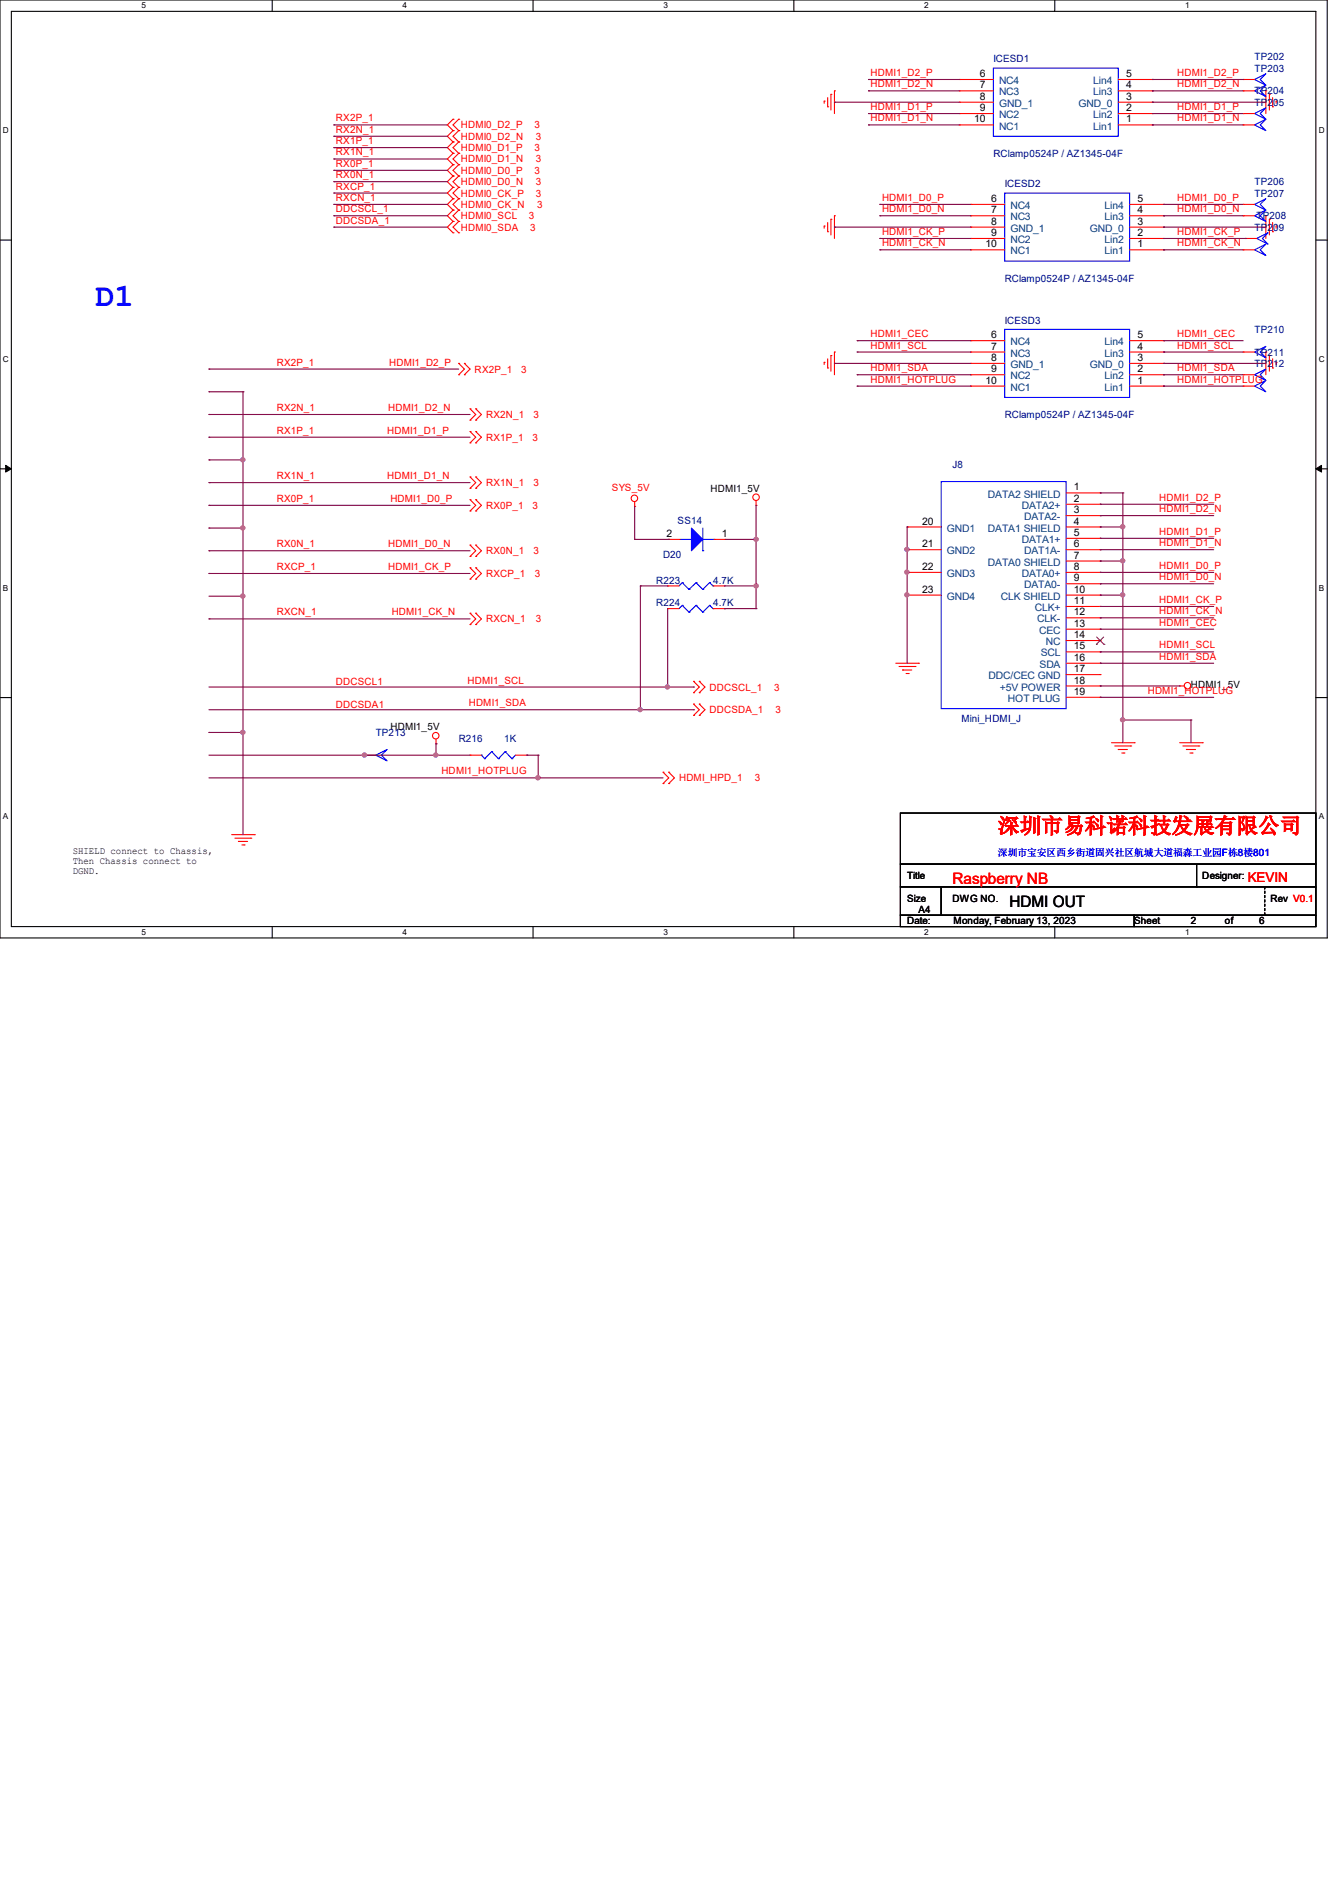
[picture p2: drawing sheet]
<svg xmlns="http://www.w3.org/2000/svg" width="210mm" height="297mm" viewBox="0 0 210 297" stroke-linecap="round" stroke-linejoin="round" font-family="sans-serif">
<path d="M0 0h207.9v146.9h-207.9zM1.8 1.8h204.3v143.3h-204.3z" fill="none" stroke="#000" stroke-width=".17"/>
<g fill="#fff">
<path d="M22.2 .2h.7v1.4h-.7z"/>
<path d="M22.2 145.2h.7v1.4h-.7z"/>
</g>
<path d="M42.6 0v1.8M42.6 145.1v1.8" fill="none" stroke="#000" stroke-width=".17"/>
<g fill="#fff">
<path d="M63 .2h.7v1.4h-.7z"/>
<path d="M63 145.2h.7v1.4h-.7z"/>
</g>
<path d="M83.5 0v1.8M83.5 145.1v1.8" fill="none" stroke="#000" stroke-width=".17"/>
<g fill="#fff">
<path d="M103.9 .2h.7v1.4h-.7z"/>
<path d="M103.9 145.2h.7v1.4h-.7z"/>
</g>
<path d="M124.3 0v1.8M124.3 145.1v1.8" fill="none" stroke="#000" stroke-width=".17"/>
<g fill="#fff">
<path d="M144.7 .2h.7v1.4h-.7z"/>
<path d="M144.7 145.2h.7v1.4h-.7z"/>
</g>
<path d="M165.2 0v1.8M165.2 145.1v1.8" fill="none" stroke="#000" stroke-width=".17"/>
<g fill="#fff">
<path d="M185.6 .2h.7v1.4h-.7z"/>
<path d="M185.6 145.2h.7v1.4h-.7z"/>
<path d="M.5 19.7h.9v1.4h-.9z"/>
<path d="M206.5 19.7h.9v1.4h-.9z"/>
<path d="M.5 55.5h.9v1.4h-.9z"/>
<path d="M206.5 55.5h.9v1.4h-.9z"/>
</g>
<path d="M0 37.6h1.8M206.1 37.6h1.8" fill="none" stroke="#000" stroke-width=".17"/>
<g fill="#fff">
<path d="M.5 91.3h.8v1.4h-.8z"/>
<path d="M206.5 91.3h.8v1.4h-.8z"/>
</g>
<path d="M0 73.4h1.8M206.1 73.4h1.8" fill="none" stroke="#000" stroke-width=".17"/>
<path d="M.9 72.9l.9 .5-.9 .5zM206.1 73.4l.9-.5v1z" fill="#000" stroke="#000" stroke-width=".16"/>
<g fill="#fff">
<path d="M.5 127.1h.8v1.4h-.8z"/>
<path d="M206.5 127.1h.8v1.4h-.8z"/>
</g>
<path d="M0 109.2h1.8M206.1 109.2h1.8M141 127.3h65.1v8h-65.1zM141 135.3h65.1v3.6h-65.1zM141 138.9h6.4v4.4h-6.4zM147.4 138.9h58.7v4.4h-58.7zM187.4 138.9h.1M187.4 135.3v3.6M141 143.3h36.6v1.8h-36.6zM177.6 143.3h28.5v1.8h-28.5z" fill="none" stroke="#000" stroke-width=".17"/>
<g fill="none" stroke="#f00" stroke-width=".17">
<path d="M71 18.7h.1M71 18.7l-.9 .9 .9 .8M71.8 18.7h.1M71.8 18.7l-.8 .9 .8 .8M129.1 15.8h.1M129.1 15.8v.4M129.6 16.7h.1M129.6 15.3v1.4M130.1 14.8h.1M130.1 14.8v2.4M130.7 14.2h.1M130.7 14.2v3.6"/>
<path d="M150.2 14.2h.1M150.2 19.6h.1M150.2 17.8h.1M150.2 16h.1M150.2 12.4h.1M150.2 12.4h5.4M150.2 14.2h5.4M150.2 19.6h5.4M150.2 17.8h5.4M150.2 16h5.4M175.1 12.4h5.4M175.1 14.2h5.4"/>
<path d="M175.1 19.6h5.4M175.1 17.8h5.4M175.1 16h5.4M180.5 19.6h.1M180.5 17.8h.1M180.5 16h.1M180.5 14.2h.1M180.5 12.4h.1M194.7 12.4h.1M194.7 14.2h.1M194.7 17.8h.1M194.7 19.6h.1"/>
<path d="M194.7 12.4h1.8M194.7 14.2h1.8M194.7 19.6h1.8M194.7 17.8h1.8M198.2 14.2h.1M198.2 14.2v3.6M198.8 14.8h.1M198.8 14.8v2.4M199.3 16.7h.1M199.3 15.3v1.4M199.9 15.8h.1M199.9 15.8v.4"/>
<path d="M71 20.4h.1M71 22.2h.1M71 24h.1M71 25.8h.1M71 27.6h.1M71 29.3h.1M71 31.1h.1M71 32.9h.1M71 34.7h.1M71 36.4h.1M71 20.4l-.9 .9 .9 .9M71 22.2l-.9 .9 .9 .9"/>
<path d="M71 24l-.9 .9 .9 .9M71 25.8l-.9 .9 .9 .9M71 27.6l-.9 .8 .9 .9M71 29.3l-.9 .9 .9 .9M71 31.1l-.9 .9 .9 .9M71 32.9l-.9 .9 .9 .9M71 34.7l-.9 .9 .9 .8M71.8 20.4h.1M71.8 22.2h.1M71.8 24h.1M71.8 25.8h.1M71.8 27.6h.1"/>
<path d="M71.8 29.3h.1M71.8 31.1h.1M71.8 32.9h.1M71.8 34.7h.1M71.8 36.4h.1M71.8 20.4l-.8 .9 .8 .9M71.8 22.2l-.8 .9 .8 .9M71.8 24l-.8 .9 .8 .9M71.8 25.8l-.8 .9 .8 .9M71.8 27.6l-.8 .8 .8 .9M71.8 29.3l-.8 .9 .8 .9M71.8 31.1l-.8 .9 .8 .9"/>
<path d="M71.8 32.9l-.8 .9 .8 .9M71.8 34.7l-.8 .9 .8 .8M129.1 35.4h.1M129.1 35.4v.3M129.6 36.3h.1M129.6 34.8v1.5M130.1 34.3h.1M130.1 34.3v2.5M130.7 33.8h.1M130.7 33.8v3.5M152 33.8h.1M152 39.1h.1"/>
<path d="M152 37.3h.1M152 35.6h.1M152 32h.1M152 39.1h5.4M152 37.3h5.4M152 35.6h5.4M152 33.8h5.4M152 32h5.4M176.9 39.1h5.3M176.9 37.3h5.3M176.9 35.6h5.3M176.9 33.8h5.3"/>
<path d="M176.9 32h5.3M182.2 39.1h.1M182.2 37.3h.1M182.2 35.6h.1M182.2 33.8h.1M182.2 32h.1M194.7 39.1h.1M194.7 32h.1M194.7 33.8h.1M194.7 39.1h1.8M194.7 33.8h1.8M194.7 32h1.8"/>
<path d="M195 37.3h.1M195 37.3h1.8M198.2 33.8h.1M198.2 33.8v3.5M198.8 34.3h.1M198.8 34.3v2.5M199.3 36.3h.1M199.3 34.8v1.5M199.9 35.4h.1M199.9 35.4v.3M71.8 58.7h.1M71.8 56.9h.1"/>
<path d="M71.8 56.9l.9 .9-.9 .9M72.7 58.7h.1M72.7 56.9h.1M72.7 56.9l.9 .9-.9 .9M129.1 56.7h.1M129.1 56.7v.4M129.6 57.6h.1M129.6 56.2v1.4M130.1 55.7h.1M130.1 55.7v2.4M130.7 55.1h.1M130.7 55.1v3.6"/>
<path d="M152 55.1h.1M152 58.7h.1M152 56.9h.1M152 53.3h.1M152 55.1h5.4M152 58.7h5.4M152 56.9h5.4M152 53.3h5.4M176.9 55.1h5.3M176.9 58.7h5.3M176.9 56.9h5.3M176.9 53.3h5.3"/>
<path d="M182.2 58.7h.1M182.2 56.9h.1M182.2 55.1h.1M182.2 53.3h.1M194.7 55.1h.1M194.7 58.7h.1M194.7 55.1h1.8M194.7 58.7h1.8M198.2 55.1h.1M198.2 55.1v3.6M198.8 55.7h.1M198.8 55.7v2.4"/>
<path d="M199.3 57.6h.1M199.3 56.2v1.4M199.9 56.7h.1M199.9 56.7v.4M73.6 65.8h.1M73.6 64h.1M73.6 78.2h.1M73.6 69.3h.1M73.6 67.6h.1M73.6 76.5h.1M73.6 74.7h.1M73.6 64l.9 .9-.9 .9"/>
<path d="M73.6 78.2l.9 .9-.9 .9M73.6 67.6l.9 .9-.9 .8M73.6 74.7l.9 .9-.9 .9M74.5 65.8h.1M74.5 64h.1M74.5 78.2h.1M74.5 69.3h.1M74.5 67.6h.1M74.5 76.5h.1M74.5 74.7h.1M74.5 64l.9 .9-.9 .9M74.5 78.2l.9 .9-.9 .9"/>
<path d="M74.5 67.6l.9 .9-.9 .8M74.5 74.7l.9 .9-.9 .9M99.4 79.3h.1M99.4 78.6v.7M118.4 79.1h.1M118.4 78.4v.7M152 60.5h.1M152 60.5h5.4M167 79h5.3M167 77.2h5.3M172.3 79h.1M172.3 77.2h.1"/>
<path d="M176.9 60.5h5.3M182.2 60.5h.1M194.7 60.5h.1M194.7 60.5h1.8M73.6 80h.1M73.6 87.1h.1M73.6 85.3h.1M73.6 97.8h.1M73.6 96h.1M73.6 90.7h.1M73.6 88.9h.1M73.6 85.3l.9 .9-.9 .9"/>
<path d="M73.6 96l.9 .9-.9 .9M73.6 88.9l.9 .9-.9 .9M74.5 80h.1M74.5 87.1h.1M74.5 85.3h.1M74.5 97.8h.1M74.5 96h.1M74.5 90.7h.1M74.5 88.9h.1M74.5 85.3l.9 .9-.9 .9M74.5 96l.9 .9-.9 .9M74.5 88.9l.9 .9-.9 .9"/>
<path d="M104.6 91.7h.1M104.6 95.3h.1M104.6 91.7h1.7M104.6 95.3h1.7M104.7 84.5h.1M104.7 84.5h1.8M111.7 91.7h1.8M111.7 95.3h1.8M111.8 84.5h1.8M113.5 91.7h.1M113.5 95.3h.1M113.6 84.5h.1"/>
<path d="M142.1 82.5h.1M142.1 86.1h.1M142.1 89.6h.1M142.1 93.2h.1M142.1 82.5h5.3M142.1 86.1h5.3M142.1 89.6h5.3M142.1 93.2h5.3M167 80.7h5.3M167 84.3h5.3M167 82.5h5.3M167 86.1h5.3"/>
<path d="M167 89.6h5.3M167 87.8h5.3M167 91.4h5.3M167 95h5.3M167 93.2h5.3M167 96.7h5.3M167 98.5h5.3M172.3 80.7h.1M172.3 84.3h.1M172.3 82.5h.1M172.3 86.1h.1M172.3 89.6h.1"/>
<path d="M172.3 87.8h.1M172.3 91.4h.1M172.3 95h.1M172.3 93.2h.1M172.3 96.7h.1M172.3 98.5h.1M57.1 118.2h.1M57.1 118.2h1.7M68.3 116.5h.1M68.3 115.7v.8M73.6 118.2h.1M73.6 118.2h1.8"/>
<path d="M80.7 118.2h1.8M82.5 118.2h.1M108.6 112h.1M108.6 110.2h.1M108.6 108.5h.1M108.6 106.7h.1M108.6 110.2l.9 .9-.9 .9M108.6 106.7l.9 .9-.9 .9M109.5 112h.1M109.5 110.2h.1M109.5 108.5h.1M109.5 106.7h.1"/>
<path d="M109.5 110.2l.9 .9-.9 .9M109.5 106.7l.9 .9-.9 .9M140.3 103.8h3.5M140.8 104.4h2.5M141.4 104.9h.1M141.4 104.9h1.4M141.9 105.5h.3M142.2 105.5h.1M143.3 104.4h.1M143.8 103.8h.1M167 103.8h5.3M167 107.4h5.3"/>
<path d="M167 100.3h5.3M167 102.1h5.3M167 105.6h5.3M167 109.2h5.3M172.3 100.3h.1M172.3 102.1h.1M172.3 103.8h.1M172.3 105.6h.1M172.3 107.4h.1M172.3 109.2h.1M174.1 116.3h3.5M174.6 116.8h2.5"/>
<path d="M175.1 117.3h.1M175.1 117.3h1.5M175.7 117.9h.3M176 117.9h.1M177.1 116.8h.1M177.6 116.3h.1M184.7 107.4h.1M184.7 116.3h3.6M184.7 107.4h.8M185.3 116.8h2.4M185.8 117.3h.1M185.8 117.3h1.4"/>
<path d="M186.4 117.9h.3M186.7 117.9h.1M187.7 116.8h.1M188.3 116.3h.1M36.3 130.7h3.5M36.8 131.2h2.5M37.3 131.7h.1M37.3 131.7h1.5M37.9 132.3h.3M38.2 132.3h.1M39.3 131.2h.1M39.8 130.7h.1"/>
<path d="M103.8 122.7h.1M103.8 120.9h.1M103.8 120.9l.9 .9-.9 .9M104.7 122.7h.1M104.7 120.9h.1M104.7 120.9l.9 .9-.9 .9"/>
<circle cx="99.4" cy="78" r=".51"/>
<circle cx="118.4" cy="77.9" r=".51"/>
<circle cx="68.2" cy="115.2" r=".51"/>
<circle cx="186" cy="107.4" r=".51"/>
</g>
<path d="M198.1 138.9v4.4M198.1 143.3h.1" fill="none" stroke="#000" stroke-width=".17" stroke-dasharray=".3"/>
<g fill="none" stroke="#00f" stroke-width=".17">
<path d="M155.6 10.7h19.5v10.6h-19.5zM196.5 12.4l1.7-.8-.8 .8 .8 .9zM196.5 14.2l1.7-.9-.8 .9 .8 .9zM196.5 17.8l1.7-.9-.8 .9 .8 .9zM196.5 19.6l1.7-.9-.8 .9 .8 .8zM157.4 30.2h19.5v10.7h-19.5zM196.5 39.1l1.7-.9-.8 .9 .8 .9zM196.5 32l1.7-.9-.8 .9 .8 .9zM196.5 33.8l1.7-.9-.8 .9 .8 .9zM196.8 37.3l1.8-.9-.9 .9 .9 .9zM157.4 51.6h19.5v10.6h-19.5zM196.5 55.1l1.7-.9-.8 .9 .8 .9z"/>
<path d="M196.5 58.7l1.7-.9-.8 .9 .8 .9zM147.4 75.4h19.6v35.6h-19.6zM196.5 60.5l1.7-.9-.8 .9 .8 .8zM106.5 84.5h1.8M106.8 91.2h.1M106.8 94.8h.1M106.8 91.2l-.5 .5M106.8 91.2l1.1 1.1M106.8 94.8l-.5 .5M106.8 94.8l1.1 1M107.9 92.3h.1M107.9 95.8h.1"/>
<path d="M108.3 84.5h.1M109 91.2h.1M109 94.8h.1M109 91.2l-1.1 1.1M109 91.2l1.1 1.1M109 94.8l-1.1 1M109 94.8l1.1 1M110.1 92.3h.1M110.1 95.8h.1M110.1 86.2h.1M110.1 82.7v3.5M110.1 84.5h1.7"/>
<path d="M111.1 91.2h.1M111.1 94.8h.1M111.1 91.2l-1 1.1M111.1 91.2l.6 .5M111.1 94.8l-1 1M111.1 94.8l.6 .5M111.7 91.7h.1M111.7 95.3h.1M111.8 84.5h.1M58.8 118.2l1.8-.9-.9 .9 .9 .9zM75.4 118.2h.1M75.4 118.2l.5 .6"/>
<path d="M75.9 118.8h.1M77 117.7h.1M77 117.7l1.1 1.1M77 117.7l-1.1 1.1M78.1 118.8h.1M79.1 117.7h.1M79.1 117.7l1.1 1.1M79.1 117.7l-1 1.1M80.2 118.8h.1M80.7 118.2l-.5 .6"/>
</g>
<path d="M171.7 99.7l1.2 1.2M172.8 99.7l-1.1 1.2M171.7 100.9h.1M172.9 100.9h.1" fill="none" stroke="#804000" stroke-width=".16"/>
<path d="M108.3 82.7l1.8 1.8-1.8 1.7z" fill="#00f" stroke="#00f" stroke-width=".17"/>
<g fill="none" stroke="#800040" stroke-width=".17">
<path d="M52.3 19.6h.1M52.3 19.6h17.8M130.7 16h.1M130.7 16h19.5M136 14.2h.1M136 12.4h.1M136 19.6h.1M136 17.8h.1M136 14.2h14.2M136 12.4h14.2M136 19.6h14.2M136 17.8h14.2"/>
<path d="M180.5 14.2h.1M180.5 12.4h.1M180.5 16h.1M180.5 17.8h.1M180.5 19.6h.1M180.5 14.2h14.2M180.5 12.4h14.2M180.5 19.6h14.2M180.5 17.8h14.2M180.5 16h17.7M52.3 21.3h.1M52.3 23.1h.1"/>
<path d="M52.3 24.9h.1M52.3 26.7h.1M52.3 28.4h.1M52.3 30.2h.1M52.3 32h.1M52.3 33.8h.1M52.3 35.6h.1M52.3 33.8h17.8M52.3 32h17.8M52.3 35.6h17.8M52.3 21.3h17.8M52.3 23.1h17.8"/>
<path d="M52.3 24.9h17.8M52.3 26.7h17.8M52.3 28.4h17.8M52.3 30.2h17.8M130.7 35.6h.1M130.7 35.6h21.3M137.8 37.3h.1M137.8 39.1h.1M137.8 33.8h.1M137.8 32h.1M137.8 37.3h14.2M137.8 39.1h14.2"/>
<path d="M137.8 33.8h14.2M137.8 32h14.2M182.2 39.1h.1M182.2 33.8h.1M182.2 32h.1M182.2 35.6h.1M182.2 37.3h12.8M182.2 39.1h12.5M182.2 33.8h12.5M182.2 32h12.5M182.2 35.6h16M195 37.3h.1"/>
<path d="M32.7 57.8h.1M32.7 57.8h39.1M130.7 56.9h.1M130.7 56.9h21.3M134.2 55.1h.1M134.2 53.3h.1M134.2 58.7h.1M134.2 55.1h17.8M134.2 53.3h17.8M134.2 58.7h17.8M182.2 55.1h.1M182.2 53.3h.1"/>
<path d="M182.2 58.7h.1M182.2 56.9h.1M182.2 55.1h12.5M182.2 53.3h12.5M182.2 58.7h12.5M182.2 56.9h16M32.7 61.3h.1M32.7 64.9h.1M32.7 68.5h.1M32.7 72h.1M32.7 75.6h.1M32.7 79.1h.1"/>
<path d="M32.7 61.3h5.4M32.7 64.9h40.9M32.7 68.5h40.9M32.7 72h5.4M32.7 75.6h40.9M32.7 79.1h40.9M38.1 61.3h.1M38.1 72h.1M38.1 61.3v69.4M99.4 79.3v5.2M118.4 79.1v16.2M134.2 60.5h.1"/>
<path d="M134.2 60.5h17.8M172.3 77.2h.1M172.3 79h.1M172.3 77.2h3.6M172.3 79h17.8M175.9 77.2h.1M175.9 77.2v39.1M182.2 60.5h.1M182.2 60.5h12.5M32.7 89.8h.1M32.7 86.2h.1M32.7 96.9h.1"/>
<path d="M32.7 82.7h.1M32.7 89.8h40.9M32.7 86.2h40.9M32.7 96.9h40.9M32.7 82.7h5.4M32.7 93.3h5.4M38.1 93.3h.1M99.4 84.5h.1M99.4 84.5h5.3M100.3 91.7h.1M100.3 91.7h4.3M100.3 91.7v19.4"/>
<path d="M104.6 95.3v12.3M104.7 84.5h.1M113.5 95.3h.1M113.5 95.3h4.9M113.5 91.7h4.9M113.6 84.5h4.8M118.4 84.5h.1M118.4 91.7h.1M118.4 95.3h.1M142.1 82.5h.1M142.1 86.1h.1M142.1 89.6h.1"/>
<path d="M142.1 93.2h.1M142.1 82.5v21.3M172.3 80.7h.1M172.3 82.5h.1M172.3 84.3h.1M172.3 86.1h.1M172.3 87.8h.1M172.3 89.6h.1M172.3 91.4h.1M172.3 93.2h.1M172.3 95h.1M172.3 96.7h.1"/>
<path d="M172.3 98.5h.1M172.3 80.7h17.8M172.3 82.5h3.6M172.3 84.3h17.8M172.3 86.1h17.8M172.3 87.8h3.6M172.3 89.6h17.8M172.3 91.4h17.8M172.3 93.2h3.6M172.3 95h17.8M172.3 96.7h17.8M172.3 98.5h17.8"/>
<path d="M175.9 82.5h.1M175.9 87.8h.1M175.9 93.2h.1M32.7 114.7h.1M32.7 118.2h40.9M32.7 107.6h75.9M32.7 111.1h75.9M32.7 114.7h5.4M38.1 114.7h.1M57.1 118.2h.1M68.3 116.5h.1M68.3 118.2h.1"/>
<path d="M68.3 116.5v1.7M82.5 118.2h.1M82.5 118.2h1.8M84.3 118.2h.1M84.3 118.2v3.6M100.3 111.1h.1M104.6 107.6h.1M108.6 107.6h.1M108.6 111.1h.1M172.3 102.1h.1M172.3 103.8h.1M172.3 107.4h.1"/>
<path d="M172.3 109.2h.1M172.3 102.1h17.8M172.3 103.8h17.8M172.3 107.4h12.4M172.3 109.2h17.8M175.9 112.7h.1M175.9 112.7h10.6M186.5 112.7h.1M186.5 112.7v3.6M32.7 121.8h71.1M84.3 121.8h.1"/>
</g>
<g fill="#f0f" stroke="#f0f" stroke-width=".17">
<circle cx="57.1" cy="118.2" r=".33"/>
<circle cx="84.3" cy="121.8" r=".33"/>
<circle cx="38" cy="82.7" r=".33"/>
<circle cx="38" cy="72" r=".33"/>
<circle cx="38" cy="93.3" r=".33"/>
<circle cx="38" cy="114.7" r=".33"/>
<circle cx="118.4" cy="91.7" r=".33"/>
<circle cx="104.5" cy="107.5" r=".33"/>
<circle cx="100.3" cy="111.1" r=".33"/>
<circle cx="118.4" cy="84.4" r=".33"/>
<circle cx="68.3" cy="118.2" r=".33"/>
<circle cx="175.8" cy="82.5" r=".33"/>
<circle cx="142" cy="86" r=".33"/>
<circle cx="175.8" cy="87.8" r=".33"/>
<circle cx="142" cy="89.6" r=".33"/>
<circle cx="142" cy="93.1" r=".33"/>
<circle cx="175.8" cy="112.7" r=".33"/>
<circle cx="175.8" cy="93.1" r=".33"/>
</g>
<text font-size="5.1" fill="#00f" x="14.9" y="47.8">D1</text>
<text font-size="3.3" fill="#f00" x="156.3" y="130.4">深圳市易科诺科技发展有限公司</text>
<text font-size="2.5" fill="#f00" x="149.2" y="138.4">Raspberry NB</text>
<text font-size="2.5" x="158.1" y="142">HDMI OUT</text>
<text font-size="2.1" fill="#f00" x="195.4" y="138.1">KEVIN</text>
<g font-size="1.6" fill="#f00">
<text x="136.4" y="11.9">HDMI1_D2_P</text>
<text x="184.4" y="11.9">HDMI1_D2_P</text>
<text x="136.4" y="13.7">HDMI1_D2_N</text>
<text x="136.4" y="17.2">HDMI1_D1_P</text>
<text x="184.4" y="13.7">HDMI1_D2_N</text>
<text x="184.4" y="17.2">HDMI1_D1_P</text>
<text x="52.6" y="19">RX2P_1</text>
<text x="52.6" y="20.8">RX2N_1</text>
<text x="52.6" y="22.6">RX1P_1</text>
<text x="72.2" y="20.1">HDMI0_D2_P</text>
<text x="72.2" y="21.9">HDMI0_D2_N</text>
<text x="72.2" y="23.7">HDMI0_D1_P</text>
<text x="83.7" y="20.1">3</text>
<text x="83.7" y="23.7">3</text>
<text x="83.9" y="21.9">3</text>
<text x="136.4" y="19">HDMI1_D1_N</text>
<text x="184.4" y="19">HDMI1_D1_N</text>
<text x="52.6" y="24.3">RX1N_1</text>
<text x="52.6" y="26.1">RX0P_1</text>
<text x="52.6" y="27.9">RX0N_1</text>
<text x="52.6" y="29.7">RXCP_1</text>
<text x="72.2" y="25.4">HDMI0_D1_N</text>
<text x="72.2" y="27.2">HDMI0_D0_P</text>
<text x="72.2" y="29">HDMI0_D0_N</text>
<text x="83.7" y="27.2">3</text>
<text x="83.9" y="25.4">3</text>
<text x="83.9" y="29">3</text>
<text x="52.6" y="31.5">RXCN_1</text>
<text x="52.6" y="33.2">DDCSCL_1</text>
<text x="52.6" y="35">DDCSDA_1</text>
<text x="72.2" y="30.8">HDMI0_CK_P</text>
<text x="72.2" y="32.6">HDMI0_CK_N</text>
<text x="72.2" y="34.3">HDMI0_SCL</text>
<text x="82.8" y="34.3">3</text>
<text x="83.9" y="30.8">3</text>
<text x="84.1" y="32.6">3</text>
<text x="138.1" y="33.2">HDMI1_D0_N</text>
<text x="138.1" y="31.5">HDMI1_D0_P</text>
<text x="184.4" y="33.2">HDMI1_D0_N</text>
<text x="184.4" y="31.5">HDMI1_D0_P</text>
<text x="72.2" y="36.1">HDMI0_SDA</text>
<text x="83" y="36.1">3</text>
<text x="138.1" y="36.8">HDMI1_CK_P</text>
<text x="138.1" y="38.6">HDMI1_CK_N</text>
<text x="184.4" y="38.6">HDMI1_CK_N</text>
<text x="184.4" y="36.8">HDMI1_CK_P</text>
<text x="136.4" y="52.8">HDMI1_CEC</text>
<text x="184.4" y="52.8">HDMI1_CEC</text>
<text x="43.3" y="57.2">RX2P_1</text>
<text x="61" y="57.2">HDMI1_D2_P</text>
<text x="74.3" y="58.3">RX2P_1</text>
<text x="81.6" y="58.3">3</text>
<text x="136.4" y="59.9">HDMI1_HOTPLUG</text>
<text x="136.4" y="54.6">HDMI1_SCL</text>
<text x="136.4" y="58.1">HDMI1_SDA</text>
<text x="184.4" y="59.9">HDMI1_HOTPLUG</text>
<text x="184.4" y="54.6">HDMI1_SCL</text>
<text x="184.4" y="58.1">HDMI1_SDA</text>
<text x="43.3" y="64.3">RX2N_1</text>
<text x="60.8" y="64.3">HDMI1_D2_N</text>
<text x="76.1" y="65.4">RX2N_1</text>
<text x="83.6" y="65.4">3</text>
<text x="43.3" y="67.9">RX1P_1</text>
<text x="60.6" y="67.9">HDMI1_D1_P</text>
<text x="76.1" y="69">RX1P_1</text>
<text x="83.4" y="69">3</text>
<text x="43.3" y="75">RX1N_1</text>
<text x="60.6" y="75">HDMI1_D1_N</text>
<text x="76.1" y="76.1">RX1N_1</text>
<text x="83.6" y="76.1">3</text>
<text x="95.8" y="76.8">SYS_5V</text>
<text x="43.3" y="78.6">RX0P_1</text>
<text x="61.1" y="78.6">HDMI1_D0_P</text>
<text x="76.1" y="79.7">RX0P_1</text>
<text x="83.4" y="79.7">3</text>
<text x="181.5" y="78.4">HDMI1_D2_P</text>
<text x="181.5" y="80.2">HDMI1_D2_N</text>
<text x="181.5" y="83.7">HDMI1_D1_P</text>
<text x="43.3" y="89.2">RXCP_1</text>
<text x="43.3" y="85.7">RX0N_1</text>
<text x="60.8" y="89.2">HDMI1_CK_P</text>
<text x="60.8" y="85.7">HDMI1_D0_N</text>
<text x="76.1" y="86.8">RX0N_1</text>
<text x="83.6" y="86.8">3</text>
<text x="181.5" y="85.5">HDMI1_D1_N</text>
<text x="181.5" y="89.1">HDMI1_D0_P</text>
<text x="76.1" y="90.3">RXCP_1</text>
<text x="83.7" y="90.3">3</text>
<text x="181.5" y="90.8">HDMI1_D0_N</text>
<text x="181.5" y="94.4">HDMI1_CK_P</text>
<text x="43.3" y="96.3">RXCN_1</text>
<text x="61.3" y="96.3">HDMI1_CK_N</text>
<text x="76.1" y="97.4">RXCN_1</text>
<text x="83.9" y="97.4">3</text>
<text x="181.5" y="96.2">HDMI1_CK_N</text>
<text x="181.5" y="98">HDMI1_CEC</text>
<text x="181.5" y="101.5">HDMI1_SCL</text>
<text x="52.6" y="107.2">DDCSCL1</text>
<text x="73.2" y="107">HDMI1_SCL</text>
<text x="181.5" y="103.3">HDMI1_SDA</text>
<text x="52.6" y="110.8">DDCSDA1</text>
<text x="73.4" y="110.6">HDMI1_SDA</text>
<text x="111.1" y="111.7">DDCSDA_1</text>
<text x="111.1" y="108.1">DDCSCL_1</text>
<text x="121.2" y="108.1">3</text>
<text x="121.5" y="111.7">3</text>
<text x="179.7" y="108.6">HDMI1_HOTPLUG</text>
<text x="69.1" y="121.2">HDMI1_HOTPLUG</text>
<text x="106.3" y="122.3">HDMI_HPD_1</text>
<text x="118.2" y="122.3">3</text>
</g>
<g font-size="1.6" fill="#000080">
<text x="155.6" y="9.8">ICESD1</text>
<text x="196.5" y="9.4">TP202</text>
<text x="196.5" y="11.2">TP203</text>
<text x="196.5" y="14.8">TP204</text>
<text x="196.5" y="16.6">TP205</text>
<text x="155.6" y="24.6">RClamp0524P / AZ1345-04F</text>
<text x="157.4" y="29.3">ICESD2</text>
<text x="196.5" y="29">TP206</text>
<text x="196.5" y="30.8">TP207</text>
<text x="196.8" y="34.3">TP208</text>
<text x="196.5" y="36.1">TP209</text>
<text x="157.4" y="44.1">RClamp0524P / AZ1345-04F</text>
<text x="157.4" y="50.7">ICESD3</text>
<text x="196.5" y="52.1">TP210</text>
<text x="196.5" y="55.7">TP211</text>
<text x="196.5" y="57.4">TP212</text>
<text x="157.4" y="65.4">RClamp0524P / AZ1345-04F</text>
<text x="149.2" y="73.3">J8</text>
<text x="106.1" y="82">SS14</text>
<text x="103.8" y="87.3">D20</text>
<text x="102.8" y="91.4">R223</text>
<text x="102.8" y="95">R224</text>
<text x="111.7" y="91.4">4.7K</text>
<text x="111.7" y="95">4.7K</text>
<text x="150.6" y="113.1">Mini_HDMI_J</text>
<text x="58.8" y="115.2">TP213</text>
<text x="71.8" y="116.1">R216</text>
<text x="78.9" y="116.1">1K</text>
</g>
<g font-size="1.6">
<text x="153.5" y="13.8">7</text>
<text x="153.5" y="17.4">9</text>
<text x="153.5" y="15.6">8</text>
<text x="153.5" y="12.1">6</text>
<text x="176.4" y="17.4">2</text>
<text x="176.4" y="15.6">3</text>
<text x="176.4" y="13.8">4</text>
<text x="176.4" y="12.1">5</text>
<text x="152.6" y="19.2">10</text>
<text x="176.4" y="19.2">1</text>
<text x="155.2" y="33.4">7</text>
<text x="155.2" y="35.2">8</text>
<text x="155.2" y="31.6">6</text>
<text x="178.1" y="35.2">3</text>
<text x="178.1" y="33.4">4</text>
<text x="178.1" y="31.6">5</text>
<text x="154.3" y="38.7">10</text>
<text x="155.2" y="37">9</text>
<text x="178.1" y="38.7">1</text>
<text x="178.1" y="37">2</text>
<text x="155.2" y="53">6</text>
<text x="178.1" y="53">5</text>
<text x="155.2" y="54.7">7</text>
<text x="155.2" y="58.3">9</text>
<text x="155.2" y="56.5">8</text>
<text x="178.1" y="58.3">2</text>
<text x="178.1" y="56.5">3</text>
<text x="178.1" y="54.7">4</text>
<text x="154.3" y="60.1">10</text>
<text x="178.1" y="60.1">1</text>
<text x="111.3" y="77">HDMI1_5V</text>
<text x="168.2" y="76.8">1</text>
<text x="144.4" y="82.1">20</text>
<text x="168.2" y="78.6">2</text>
<text x="168.2" y="80.3">3</text>
<text x="168.2" y="83.9">5</text>
<text x="168.2" y="82.1">4</text>
<text x="104.4" y="84.1">2</text>
<text x="113.1" y="84.1">1</text>
<text x="144.4" y="85.7">21</text>
<text x="144.4" y="89.2">22</text>
<text x="168.2" y="85.7">6</text>
<text x="168.2" y="89.2">8</text>
<text x="168.2" y="87.5">7</text>
<text x="144.4" y="92.8">23</text>
<text x="168.2" y="91">9</text>
<text x="168.2" y="94.6">11</text>
<text x="168.2" y="92.8">10</text>
<text x="168.2" y="96.4">12</text>
<text x="168.2" y="98.1">13</text>
<text x="168.2" y="99.9">14</text>
<text x="168.2" y="101.7">15</text>
<text x="168.2" y="103.5">16</text>
<text x="168.2" y="105.2">17</text>
<text x="168.2" y="107">18</text>
<text x="186.5" y="107.8">HDMI1_5V</text>
<text x="168.2" y="108.8">19</text>
<text x="61.2" y="114.3">HDMI1_5V</text>
<text x="11.4" y="133.7">SHIELD connect to Chassis,</text>
<text x="11.4" y="135.3">Then Chassis connect to</text>
<text x="11.4" y="136.8">DGND.</text>
<text x="142.1" y="137.6">Title</text>
<text x="188.3" y="137.6">Designer:</text>
<text x="142.1" y="141.2">Size</text>
<text x="143.8" y="143">A4</text>
<text x="149.2" y="141.2">DWG NO.</text>
<text x="199" y="141.2">Rev V0.1</text>
<text x="142.1" y="144.7">Date:</text>
<text x="149.4" y="144.7">Monday, February 13, 2023</text>
<text x="177.6" y="144.7">Sheet</text>
<text x="186.5" y="144.7">2</text>
<text x="191.8" y="144.7">of</text>
<text x="197.2" y="144.7">6</text>
</g>
<g font-size="1.6" fill="#004080">
<text x="156.5" y="14.9">NC3</text>
<text x="156.5" y="16.7">GND_1</text>
<text x="156.5" y="13.2">NC4</text>
<text x="168.9" y="16.7">GND_0</text>
<text x="171.2" y="14.9">Lin3</text>
<text x="171.2" y="13.2">Lin4</text>
<text x="156.5" y="20.3">NC1</text>
<text x="156.5" y="18.5">NC2</text>
<text x="171.2" y="20.3">Lin1</text>
<text x="171.2" y="18.5">Lin2</text>
<text x="158.2" y="34.5">NC3</text>
<text x="158.2" y="32.7">NC4</text>
<text x="173" y="34.5">Lin3</text>
<text x="173" y="32.7">Lin4</text>
<text x="158.2" y="39.8">NC1</text>
<text x="158.2" y="38.1">NC2</text>
<text x="158.2" y="36.3">GND_1</text>
<text x="170.7" y="36.3">GND_0</text>
<text x="173" y="39.8">Lin1</text>
<text x="173" y="38.1">Lin2</text>
<text x="158.2" y="55.8">NC3</text>
<text x="158.2" y="59.4">NC2</text>
<text x="158.2" y="57.6">GND_1</text>
<text x="158.2" y="54.1">NC4</text>
<text x="170.7" y="57.6">GND_0</text>
<text x="173" y="59.4">Lin2</text>
<text x="173" y="55.8">Lin3</text>
<text x="173" y="54.1">Lin4</text>
<text x="158.2" y="61.2">NC1</text>
<text x="173" y="61.2">Lin1</text>
<text x="154.7" y="77.9">DATA2 SHIELD</text>
<text x="148.3" y="83.2">GND1</text>
<text x="154.7" y="83.2">DATA1 SHIELD</text>
<text x="160" y="79.7">DATA2+</text>
<text x="160.4" y="81.5">DATA2-</text>
<text x="148.3" y="86.8">GND2</text>
<text x="154.7" y="88.6">DATA0 SHIELD</text>
<text x="160" y="85">DATA1+</text>
<text x="160.4" y="86.8">DAT1A-</text>
<text x="148.3" y="90.3">GND3</text>
<text x="148.3" y="93.9">GND4</text>
<text x="156.8" y="93.9">CLK SHIELD</text>
<text x="160" y="90.3">DATA0+</text>
<text x="160.4" y="92.1">DATA0-</text>
<text x="162" y="95.7">CLK+</text>
<text x="162.4" y="97.5">CLK-</text>
<text x="162.7" y="99.2">CEC</text>
<text x="163.8" y="101">NC</text>
<text x="154.8" y="106.3">DDC/CEC GND</text>
<text x="162.8" y="104.6">SDA</text>
<text x="163" y="102.8">SCL</text>
<text x="156.6" y="108.1">+5V POWER</text>
<text x="157.9" y="109.9">HOT PLUG</text>
</g>
<text font-size="1.6" fill="#00f" x="156.3" y="134.1">深圳市宝安区西乡街道固兴社区航城大道福森工业园F栋8楼801</text>
<g font-size="1.3">
<text x="22.2" y="1.3">5</text>
<text x="63" y="1.3">4</text>
<text x="103.9" y="1.3">3</text>
<text x="144.7" y="1.3">2</text>
<text x="185.6" y="1.3">1</text>
<text x=".5" y="20.8">D</text>
<text x="206.5" y="20.8">D</text>
<text x=".5" y="56.6">C</text>
<text x="206.5" y="56.6">C</text>
<text x=".5" y="92.5">B</text>
<text x="206.5" y="92.5">B</text>
<text x=".5" y="128.3">A</text>
<text x="206.5" y="128.3">A</text>
<text x="22.2" y="146.4">5</text>
<text x="63" y="146.4">4</text>
<text x="103.9" y="146.4">3</text>
<text x="144.7" y="146.4">2</text>
<text x="185.6" y="146.4">1</text>
</g>
</svg>
